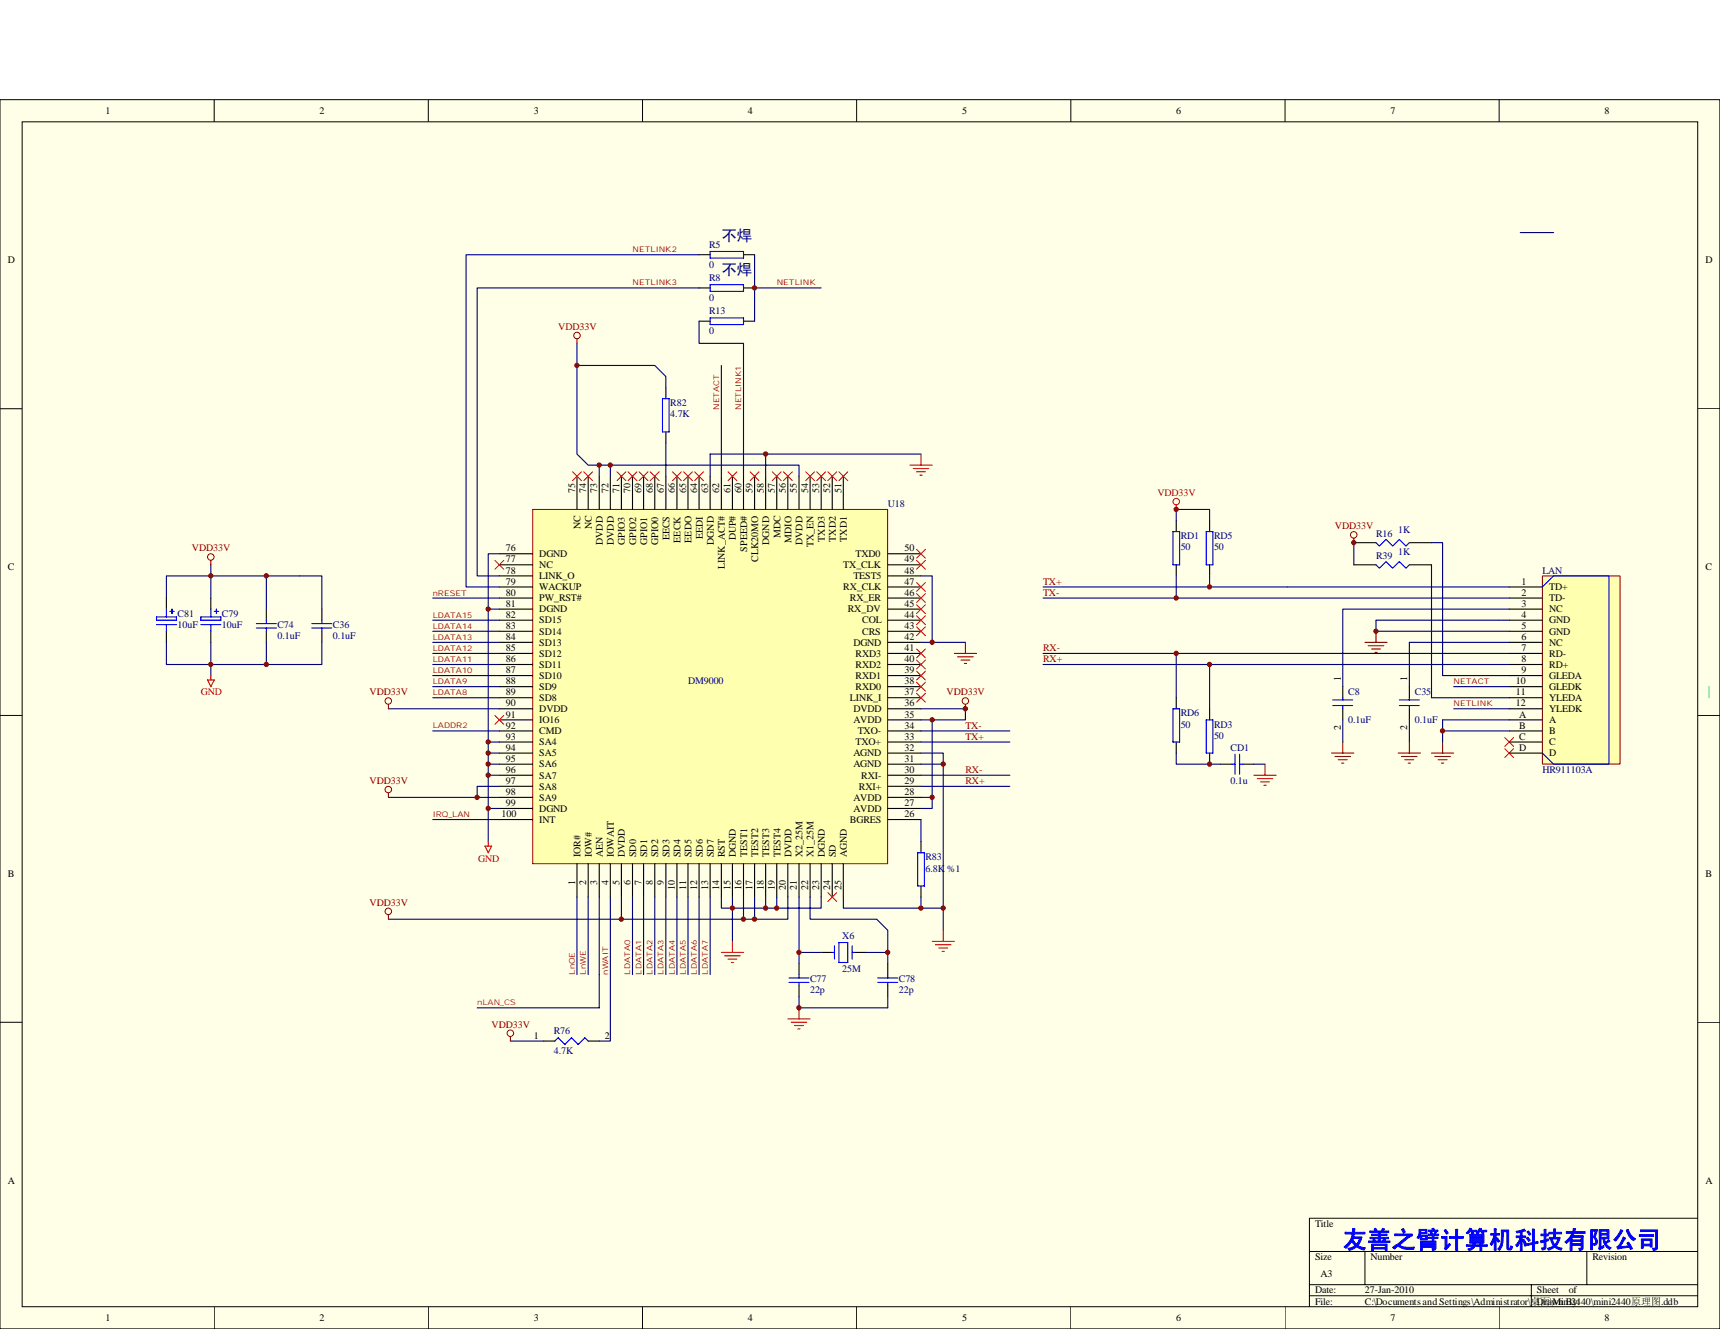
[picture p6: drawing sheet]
<svg xmlns="http://www.w3.org/2000/svg" width="279mm" height="216mm" viewBox="0 0 279 216" stroke-linecap="round" stroke-linejoin="round" font-family="sans-serif">
<path d="M0 16.2h279.4v199.7h-279.4z" fill="#ffffe8"/>
<g fill="none" stroke="#000" stroke-width=".16">
<path d="M0 16.2h279.4v199.7h-279.4zM3.6 19.8h272.2v192.5h-272.2zM34.8 16.2v3.6M69.6 16.2v3.6M104.4 16.2v3.6M139.1 16.2v3.6M173.9 16.2v3.6M208.7 16.2v3.6M243.5 16.2v3.6M0 66.4h3.6M275.8 66.4h3.6M0 116.2h3.6"/>
<path d="M275.8 116.2h3.6M0 166.1h3.6M275.8 166.1h3.6M275.8 197.9h-63.1v14.4M34.8 212.3v3.6M69.6 212.3v3.6M104.4 212.3v3.6M139.1 212.3v3.6M173.9 212.3v3.6M208.7 212.3v3.6M212.7 203.3h63.1M212.7 208.7h63.1"/>
<path d="M212.7 210.5h63.1M221.7 203.3v5.4M243.5 212.3v3.6M248.8 208.7v3.6M257.8 203.3v5.4"/>
</g>
<path d="M86.6 82.8h57.6v57.5h-57.6z" fill="#ffffb0"/>
<g fill="none" stroke="#800000" stroke-width=".16">
<path d="M86.5 82.8h57.7v57.5h-57.7z"/>
<circle cx="93.7" cy="54.5" r=".53"/>
<circle cx="34.2" cy="90.5" r=".53"/>
<circle cx="219.9" cy="86.9" r=".53"/>
<circle cx="63.1" cy="113.9" r=".53"/>
<circle cx="156.8" cy="113.9" r=".53"/>
<circle cx="63.1" cy="128.3" r=".53"/>
<circle cx="63.1" cy="148.1" r=".53"/>
<circle cx="82.9" cy="167.8" r=".53"/>
</g>
<g fill="none" stroke="#000" stroke-width=".18">
<path d="M113.6 41.4h1.8M113.6 46.8h1.8M113.6 52.2h1.8M120.8 41.4h1.8M120.8 46.8h1.8M120.8 52.2h1.8M93.7 77.4v5.4M95.5 77.4v5.4M97.3 77.4v5.4M99.1 77.4v5.4M100.9 77.4v5.4M102.7 77.4v5.4"/>
<path d="M104.5 77.4v5.4M106.4 77.4v5.4M108.2 63v1.8M108.2 70.2v1.8M108.2 77.4v5.4M110 77.4v5.4M111.8 77.4v5.4M113.6 77.4v5.4M115.4 77.4v5.4M117.2 77.4v5.4M119 77.4v5.4M120.8 77.4v5.4"/>
<path d="M122.6 77.4v5.4M124.4 77.4v5.4M126.2 77.4v5.4M128 77.4v5.4M129.8 77.4v5.4M131.6 77.4v5.4M133.4 77.4v5.4M135.2 77.4v5.4M137 77.4v5.4M27 97.2v1.8M34.2 97.2v1.8M43.3 99v1.8"/>
<path d="M52.3 99v1.8M81.1 90h5.4M81.1 91.8h5.4M81.1 93.6h5.4M81.1 95.4h5.4M81.1 97.2h5.4M81.1 99h5.4M144.2 90h5.4M144.2 91.8h5.4M144.2 93.6h5.4M144.2 95.4h5.4M144.2 97.2h5.4"/>
<path d="M144.2 99h5.4M191.1 84.6v1.8M191.1 91.8v1.8M196.5 84.6v1.8M196.5 91.8v1.8M219.9 91.8h3.6M219.9 88.2h3.6M228.9 91.8h3.6M228.9 88.2h3.6M27 102.6v1.8M34.2 102.6v1.8M43.3 102.6v1.8"/>
<path d="M52.3 102.6v1.8M81.1 100.8h5.4M81.1 102.6h5.4M81.1 104.4h5.4M81.1 106.2h5.4M81.1 107.9h5.4M81.1 109.7h5.4M81.1 111.5h5.4M81.1 113.3h5.4M81.1 115.1h5.4M81.1 116.9h5.4M81.1 118.7h5.4"/>
<path d="M144.2 100.8h5.4M144.2 102.6h5.4M144.2 104.4h5.4M144.2 106.2h5.4M144.2 107.9h5.4M144.2 109.7h5.4M144.2 111.5h5.4M144.2 113.3h5.4M144.2 115.1h5.4M144.2 116.9h5.4M144.2 118.7h5.4M191.1 113.3v1.8"/>
<path d="M196.5 115.1v1.8M218.1 111.5v1.8M218.1 115.1v1.8M228.9 111.5v1.8M228.9 115.1v1.8M81.1 120.5h5.4M81.1 122.3h5.4M81.1 124.1h5.4M81.1 125.9h5.4M81.1 127.7h5.4M81.1 129.5h5.4M81.1 131.3h5.4"/>
<path d="M81.1 133.1h5.4M144.2 120.5h5.4M144.2 122.3h5.4M144.2 124.1h5.4M144.2 125.9h5.4M144.2 127.7h5.4M144.2 129.5h5.4M144.2 131.3h5.4M144.2 133.1h5.4M149.6 136.7v1.8M191.1 120.5v1.8M196.5 122.3v1.8"/>
<path d="M198.3 124.1h1.8M201.9 124.1h1.8M93.7 140.3v5.4M95.5 140.3v5.4M97.3 140.3v5.4M99.1 140.3v5.4M100.9 140.3v5.4M102.7 140.3v5.4M104.5 140.3v5.4M106.4 140.3v5.4M108.2 140.3v5.4M110 140.3v5.4"/>
<path d="M111.8 140.3v5.4M113.6 140.3v5.4M115.4 140.3v5.4M117.2 140.3v5.4M119 140.3v5.4M120.8 140.3v5.4M122.6 140.3v5.4M124.4 140.3v5.4M126.2 140.3v5.4M128 140.3v5.4M129.8 140.3v5.4M129.8 156.5v1.8"/>
<path d="M131.6 140.3v5.4M133.4 140.3v5.4M133.4 154.7h1.8M135.2 140.3v5.4M137 140.3v5.4M138.8 154.7h1.8M144.2 156.5v1.8M149.6 143.9v1.8M88.3 169.1h1.8M95.5 169.1h1.8M129.8 160.1v1.8M144.2 160.1v1.8"/>
</g>
<g fill="none" stroke="#f00" stroke-width=".16">
<path d="M93 76.6l1.4 1.5M94.4 76.6l-1.4 1.5M94.8 76.6l1.5 1.5M96.3 76.6l-1.5 1.5M100.2 76.6l1.5 1.5M101.7 76.6l-1.5 1.5M102 76.6l1.5 1.5M103.5 76.6l-1.5 1.5M103.8 76.6l1.5 1.5M105.3 76.6l-1.5 1.5M105.6 76.6l1.5 1.5M107.1 76.6l-1.5 1.5"/>
<path d="M109.2 76.6l1.5 1.5M110.7 76.6l-1.5 1.5M111 76.6l1.5 1.5M112.5 76.6l-1.5 1.5M112.8 76.6l1.5 1.5M114.3 76.6l-1.5 1.5M118.3 76.6l1.4 1.5M119.7 76.6l-1.4 1.5M121.9 76.6l1.4 1.5M123.3 76.6l-1.4 1.5M125.5 76.6l1.4 1.5M126.9 76.6l-1.4 1.5"/>
<path d="M127.3 76.6l1.4 1.5M128.7 76.6l-1.4 1.5M130.9 76.6l1.4 1.5M132.3 76.6l-1.4 1.5M132.7 76.6l1.4 1.5M134.1 76.6l-1.4 1.5M134.5 76.6l1.4 1.5M135.9 76.6l-1.4 1.5M136.3 76.6l1.4 1.5M137.7 76.6l-1.4 1.5M80.4 91l1.4 1.5M81.8 91l-1.4 1.5"/>
<path d="M148.9 94.6l1.4 1.5M148.9 89.2l1.4 1.5M148.9 91l1.4 1.5M148.9 96.4l1.4 1.5M148.9 98.2l1.4 1.5M150.3 89.2l-1.4 1.5M150.3 91l-1.4 1.5M150.3 94.6l-1.4 1.5M150.3 96.4l-1.4 1.5M150.3 98.2l-1.4 1.5M80.4 116.2l1.4 1.5M81.8 116.2l-1.4 1.5"/>
<path d="M148.9 100l1.4 1.5M148.9 101.8l1.4 1.5M148.9 105.4l1.4 1.5M148.9 107.2l1.4 1.5M148.9 109l1.4 1.5M148.9 110.8l1.4 1.5M148.9 112.6l1.4 1.5M150.3 100l-1.4 1.5M150.3 101.8l-1.4 1.5M150.3 105.4l-1.4 1.5M150.3 107.2l-1.4 1.5M150.3 109l-1.4 1.5"/>
<path d="M150.3 110.8l-1.4 1.5M150.3 112.6l-1.4 1.5M244.4 119.8l1.5 1.5M245.9 119.8l-1.5 1.5M244.4 121.6l1.5 1.5M245.9 121.6l-1.5 1.5M134.5 145l1.4 1.5M135.9 145l-1.4 1.5"/>
<circle cx="191.1" cy="81.5" r=".53"/>
</g>
<g fill="none" stroke="#f00" stroke-width=".18">
<path d="M147.8 75.6h3.6M148.4 76.1h2.5M148.9 76.6h1.4M149.4 77.2h.4M149.6 73.8v1.8M191.1 82v.8M33.7 110.5h1.1l-.6 1zM34.2 109.7v.8M78.8 137.5h1.1l-.6 1zM79.3 136.7v.8M203.7 125.9h3.6M204.2 126.5h2.6"/>
<path d="M204.8 127h1.4M205.3 127.6h.4M205.5 124.1v1.8M117.2 154.7h3.6M117.7 155.3h2.5M118.3 155.8h1.4M118.8 156.4h.3M119 152.9v1.8M151.4 152.9h3.6M152 153.5h2.5M152.5 154h1.4M153 154.6h.4"/>
<path d="M153.2 151.1v1.8M128 165.5h3.6M128.5 166.1h2.5M129.1 166.6h1.4M129.6 167.2h.4M129.8 163.7v1.8"/>
</g>
<g fill="none" stroke="#000080" stroke-width=".18">
<path d="M247 37.8h5.4M93.7 55.8v18l1.8 1.8h34.3v1.8M93.7 59.4h12.7l1.8 1.8v1.8M113.6 46.8h-36.1v46.8h3.6M113.6 41.4h-37.9v54h5.4M113.6 52.2v3.6h7.2v21.6M117.2 59.4v18M122.6 41.4v10.8M122.6 46.8h10.8M97.3 75.6v1.8M99.1 75.6v1.8M108.2 72v5.4"/>
<path d="M124.4 73.8v3.6M149.6 73.8h-34.2v3.6M27 97.2v-3.6h25.3v5.4M34.2 91.8v5.4M43.3 93.6v5.4M70.3 97.2h10.8M79.3 99v32.3h1.8M81.1 90h-1.8v9h1.8M149.6 93.6h1.8v10.8h-1.8M169.4 97.2h75.8M169.4 95.4h75.8M191.1 84.6v-1.8h5.4v1.8"/>
<path d="M191.1 93.6v3.6M196.5 93.6v1.8M219.9 88.2v3.6M232.5 88.2h1.8v21.5h10.9M232.5 91.8v21.5h12.7M245.2 99h-27.1v12.5M27 104.4v3.5h25.3v-3.5M34.2 104.4v5.3M43.3 104.4v3.5M63.1 115.1h18M70.3 118.7h10.8M70.3 113.3h10.8"/>
<path d="M70.3 111.5h10.8M70.3 109.7h10.8M70.3 107.9h10.8M70.3 106.2h10.8M70.3 104.4h10.8M70.3 102.6h10.8M70.3 100.8h10.8M149.6 116.9h1.8v14.4h-1.8M149.6 115.1h7.2v1.8h-5.4M149.6 118.7h14.4M151.4 104.4h5.4M169.4 107.9h75.8"/>
<path d="M169.4 106.2h75.8M191.1 106.2v7.1M196.5 107.9v7.2M218.1 116.9v3.6M228.9 116.9v3.6M234.3 118.7h10.9M236.1 111.5h9.1M236.1 115.1h9.1M245.2 104.4h-16.3v7.1M245.2 100.8h-21.7v1.8h21.7M245.2 116.9h-10.9v3.6M63.1 129.5h14.4"/>
<path d="M70.3 133.1h10.8M79.3 124.1h1.8M79.3 131.3v5.4M79.3 120.5h1.8M79.3 122.3h1.8M79.3 125.9h1.8M81.1 127.7h-3.6v1.8h3.6M149.6 122.3h3.6v25.2h-3.6M149.6 129.5h1.8M149.6 133.1v3.6M149.6 124.1h3.6M149.6 120.5h14.4"/>
<path d="M149.6 125.9h14.4M149.6 127.7h14.4M191.1 122.3v1.8h7.2M203.7 124.1h1.8M63.1 149.3h37.8M93.7 145.7v12.6M95.5 145.7v12.6M97.3 145.7v18h-19.8M99.1 145.7v23.4h-1.8M100.9 145.7v3.6h27.1v-3.6M102.7 145.7v12.6M104.5 145.7v12.6"/>
<path d="M106.4 145.7v12.6M108.2 145.7v12.6M110 145.7v12.6M111.8 145.7v12.6M113.6 145.7v12.6M115.4 145.7v12.6M117.2 145.7v1.8h16.2v-1.8M119 145.7v7.2M120.8 145.7v3.6M122.6 145.7v3.6M124.4 145.7v1.8M126.2 145.7v1.8"/>
<path d="M129.8 145.7v10.8M129.8 154.7h3.6M131.6 145.7v3.6h10.8l1.8 1.8v5.4M137 145.7v1.8h12.6v-1.8M140.6 154.7h3.6M153.2 147.5v3.6M82.9 169.1h5.4M129.8 161.9v1.8h14.4v-1.8"/>
</g>
<g fill="none" stroke="#00f" stroke-width=".18">
<path d="M115.4 40.9h5.4v1h-5.4zM115.4 46.2h5.4v1.1h-5.4zM115.4 51.6h5.4v1.1h-5.4zM107.6 64.8h1.1v5.4h-1.1zM27 99v1.2M27.6 99.3h.7M27.9 99v.7M34.2 99v1.2M34.8 99.3h.7M35.2 99v.7M190.5 86.4h1.1v5.4h-1.1zM195.9 86.4h1.1v5.4h-1.1z"/>
<path d="M223.5 88.2l.6 .5 1-1.1 1.1 1.1 1.1-1.1 1.1 1.1 .5-.5M223.5 91.8l.6 .5 1-1.1 1.1 1.1 1.1-1.1 1.1 1.1 .5-.5M25.4 100.2h3.3v.6h-3.3zM25.4 101.5h3.3M27 101.5v1.1M32.6 101.5h3.3M32.6 100.2h3.3v.6h-3.3zM34.2 101.5v1.1M41.6 102h3.3M41.6 101.3h3.3M43.3 100.8v.5M43.3 102v.6"/>
<path d="M50.7 102h3.2M50.7 101.3h3.2M52.3 100.8v.5M52.3 102v.6M190.5 115.1h1.1v5.4h-1.1zM195.9 116.9h1.1v5.4h-1.1zM216.5 114.6h3.2M216.5 113.7h3.2M218.1 113.3v.4M218.1 114.6v.5M227.3 114.6h3.2M227.3 113.7h3.2"/>
<path d="M228.9 113.3v.4M228.9 114.6v.5M149.1 138.5h1.1v5.4h-1.1zM200.1 124.1h.5M200.6 122.5v3.3M201.4 124.1h.5M201.4 122.5v3.3M128.2 159.6h3.2M128.2 158.9h3.2M129.8 158.3v.6M129.8 159.6v.5M135.2 154.7h.4"/>
<path d="M135.6 153.6v2.2M136.3 153.1h1.4v3.3h-1.4zM138.4 153.6v2.2M138.4 154.7h.4M142.6 159.6h3.2M142.6 158.9h3.2M144.2 158.3v.6M144.2 159.6v.5M90.1 169.1l.6-.5 1.1 1.1 1-1.1 1.1 1.1 1.1-1.1 .5 .5"/>
</g>
<path d="M277.6 111.5v1.8" fill="none" stroke="#5cd482" stroke-width=".18"/>
<g fill="none" stroke="#800000" stroke-width=".18">
<path d="M93.7 55.1v.7M34.2 91v.8M219.9 87.4v.8M63.1 114.4v.7M155 106.2h3.6M155.6 106.7h2.5M156.1 107.2h1.4M156.7 107.8h.3M156.8 104.4v1.8M156.8 114.4v.7M221.7 104.4h3.6M222.2 104.9h2.6"/>
<path d="M222.8 105.4h1.4M223.4 106h.3M223.5 102.6v1.8M63.1 128.8v.7M216.3 122.3h3.6M216.9 122.9h2.5M217.4 123.4h1.4M217.9 124h.4M218.1 120.5v1.8M227.1 122.3h3.6M227.7 122.9h2.5M228.2 123.4h1.5"/>
<path d="M228.7 124h.4M228.9 120.5v1.8M232.5 122.3h3.6M233.1 122.9h2.5M233.6 123.4h1.5M234.1 124h.4M234.3 120.5v1.8M63.1 148.6v.7M82.9 168.4v.7"/>
</g>
<g fill="#800000" stroke="#800000" stroke-width=".16">
<circle cx="151.4" cy="104.3" r=".35"/>
<circle cx="151.4" cy="116.9" r=".35"/>
<circle cx="151.4" cy="129.5" r=".35"/>
<circle cx="149.6" cy="147.5" r=".35"/>
<circle cx="153.2" cy="147.5" r=".35"/>
<circle cx="153.2" cy="124.1" r=".35"/>
<circle cx="79.3" cy="98.9" r=".35"/>
<circle cx="79.3" cy="131.3" r=".35"/>
<circle cx="79.3" cy="124.1" r=".35"/>
<circle cx="79.3" cy="120.5" r=".35"/>
<circle cx="79.3" cy="122.3" r=".35"/>
<circle cx="79.3" cy="125.9" r=".35"/>
<circle cx="77.5" cy="129.5" r=".35"/>
<circle cx="124.4" cy="73.8" r=".35"/>
<circle cx="99.1" cy="75.6" r=".35"/>
<circle cx="97.3" cy="75.6" r=".35"/>
<circle cx="119" cy="147.5" r=".35"/>
<circle cx="100.9" cy="149.3" r=".35"/>
<circle cx="129.8" cy="154.7" r=".35"/>
<circle cx="144.2" cy="154.7" r=".35"/>
<circle cx="129.8" cy="163.7" r=".35"/>
<circle cx="93.7" cy="59.4" r=".35"/>
<circle cx="120.8" cy="149.3" r=".35"/>
<circle cx="122.6" cy="149.3" r=".35"/>
<circle cx="124.4" cy="147.5" r=".35"/>
<circle cx="126.2" cy="147.5" r=".35"/>
<circle cx="156.8" cy="115.1" r=".35"/>
<circle cx="34.2" cy="93.5" r=".35"/>
<circle cx="34.2" cy="107.9" r=".35"/>
<circle cx="43.3" cy="93.5" r=".35"/>
<circle cx="43.3" cy="107.9" r=".35"/>
<circle cx="196.5" cy="124.1" r=".35"/>
<circle cx="223.5" cy="102.5" r=".35"/>
<circle cx="219.9" cy="88.1" r=".35"/>
<circle cx="234.3" cy="118.7" r=".35"/>
<circle cx="122.6" cy="46.8" r=".35"/>
<circle cx="196.5" cy="107.9" r=".35"/>
<circle cx="191.1" cy="106.1" r=".35"/>
<circle cx="191.1" cy="82.7" r=".35"/>
<circle cx="196.5" cy="95.3" r=".35"/>
<circle cx="191.1" cy="97.1" r=".35"/>
</g>
<path d="M250.6 93.6h12.6v30.5h-12.6z" fill="#ffffb0"/>
<path d="M250.5 93.6h12.7v30.5h-12.7z" fill="none" stroke="#800000" stroke-width=".16"/>
<path d="M250.5 95.4l1.9-1.8h9v30.5h-9l-1.9-1.8" fill="none" stroke="#00f" stroke-width=".18"/>
<g fill="none" stroke="#000" stroke-width=".18">
<path d="M245.2 95.4h5.3M245.2 97.2h5.3M245.2 99h5.3M245.2 100.8h5.3M245.2 102.6h5.3M245.2 104.4h5.3M245.2 106.2h5.3M245.2 107.9h5.3M245.2 109.7h5.3M245.2 111.5h5.3M245.2 113.3h5.3M245.2 115.1h5.3"/>
<path d="M245.2 116.9h5.3M245.2 118.7h5.3M245.2 120.5h5.3M245.2 122.3h5.3"/>
</g>
<text font-size="4" fill="#00f" x="218.1" y="202.8">友善之臂计算机科技有限公司</text>
<g font-size="2.5" fill="#000080">
<text x="117.2" y="39.2">不焊</text>
<text x="117.2" y="44.6">不焊</text>
</g>
<g font-size="1.6">
<text x="17.1" y="18.5">1</text>
<text x="51.9" y="18.5">2</text>
<text x="86.7" y="18.5">3</text>
<text x="121.5" y="18.5">4</text>
<text x="156.3" y="18.5">5</text>
<text x="191.1" y="18.5">6</text>
<text x="225.9" y="18.5">7</text>
<text x="260.6" y="18.5">8</text>
<text x="1.3" y="42.8">D</text>
<text x="277.1" y="42.8">D</text>
<text x="93.4" y="80.1" transform="rotate(-90 93.4 80.1)">75</text>
<text x="95.2" y="80.1" transform="rotate(-90 95.2 80.1)">74</text>
<text x="97" y="80.1" transform="rotate(-90 97 80.1)">73</text>
<text x="98.8" y="80.1" transform="rotate(-90 98.8 80.1)">72</text>
<text x="100.6" y="80.1" transform="rotate(-90 100.6 80.1)">71</text>
<text x="102.4" y="80.1" transform="rotate(-90 102.4 80.1)">70</text>
<text x="104.2" y="80.1" transform="rotate(-90 104.2 80.1)">69</text>
<text x="106" y="80.1" transform="rotate(-90 106 80.1)">68</text>
<text x="107.8" y="80.1" transform="rotate(-90 107.8 80.1)">67</text>
<text x="109.6" y="80.1" transform="rotate(-90 109.6 80.1)">66</text>
<text x="111.4" y="80.1" transform="rotate(-90 111.4 80.1)">65</text>
<text x="113.2" y="80.1" transform="rotate(-90 113.2 80.1)">64</text>
<text x="115" y="80.1" transform="rotate(-90 115 80.1)">63</text>
<text x="116.8" y="80.1" transform="rotate(-90 116.8 80.1)">62</text>
<text x="118.7" y="80.1" transform="rotate(-90 118.7 80.1)">61</text>
<text x="120.5" y="80.1" transform="rotate(-90 120.5 80.1)">60</text>
<text x="122.3" y="80.1" transform="rotate(-90 122.3 80.1)">59</text>
<text x="124.1" y="80.1" transform="rotate(-90 124.1 80.1)">58</text>
<text x="125.9" y="80.1" transform="rotate(-90 125.9 80.1)">57</text>
<text x="127.7" y="80.1" transform="rotate(-90 127.7 80.1)">56</text>
<text x="129.5" y="80.1" transform="rotate(-90 129.5 80.1)">55</text>
<text x="131.3" y="80.1" transform="rotate(-90 131.3 80.1)">54</text>
<text x="133.1" y="80.1" transform="rotate(-90 133.1 80.1)">53</text>
<text x="134.9" y="80.1" transform="rotate(-90 134.9 80.1)">52</text>
<text x="136.7" y="80.1" transform="rotate(-90 136.7 80.1)">51</text>
<text x="82.2" y="89.6">76</text>
<text x="94.3" y="86" transform="rotate(-90 94.3 86)">NC</text>
<text x="96.1" y="86" transform="rotate(-90 96.1 86)">NC</text>
<text x="97.9" y="88.5" transform="rotate(-90 97.9 88.5)">DVDD</text>
<text x="99.7" y="88.5" transform="rotate(-90 99.7 88.5)">DVDD</text>
<text x="101.5" y="88.5" transform="rotate(-90 101.5 88.5)">GPIO3</text>
<text x="103.3" y="88.5" transform="rotate(-90 103.3 88.5)">GPIO2</text>
<text x="105.1" y="88.5" transform="rotate(-90 105.1 88.5)">GPIO1</text>
<text x="106.9" y="88.5" transform="rotate(-90 106.9 88.5)">GPIO0</text>
<text x="108.7" y="87.8" transform="rotate(-90 108.7 87.8)">EECS</text>
<text x="110.5" y="88.2" transform="rotate(-90 110.5 88.2)">EECK</text>
<text x="112.3" y="88.2" transform="rotate(-90 112.3 88.2)">EEDO</text>
<text x="114.2" y="87.6" transform="rotate(-90 114.2 87.6)">EEDI</text>
<text x="116" y="88.5" transform="rotate(-90 116 88.5)">DGND</text>
<text x="119.5" y="87.8" transform="rotate(-90 119.5 87.8)">DUP#</text>
<text x="121.3" y="89.6" transform="rotate(-90 121.3 89.6)">SPEED#</text>
<text x="125" y="88.5" transform="rotate(-90 125 88.5)">DGND</text>
<text x="126.8" y="87.4" transform="rotate(-90 126.8 87.4)">MDC</text>
<text x="128.6" y="88.2" transform="rotate(-90 128.6 88.2)">MDIO</text>
<text x="130.4" y="88.5" transform="rotate(-90 130.4 88.5)">DVDD</text>
<text x="132.2" y="88.9" transform="rotate(-90 132.2 88.9)">TX_EN</text>
<text x="134" y="88" transform="rotate(-90 134 88)">TXD3</text>
<text x="135.8" y="88" transform="rotate(-90 135.8 88)">TXD2</text>
<text x="137.6" y="88" transform="rotate(-90 137.6 88)">TXD1</text>
<text x="146.9" y="89.6">50</text>
<text x="1.3" y="92.6">C</text>
<text x="82.2" y="91.4">77</text>
<text x="82.2" y="93.2">78</text>
<text x="82.2" y="95">79</text>
<text x="87.6" y="90.5">DGND</text>
<text x="87.6" y="92.3">NC</text>
<text x="87.6" y="94.1">LINK_O</text>
<text x="87.6" y="95.9">WACKUP</text>
<text x="117.8" y="92.5" transform="rotate(-90 117.8 92.5)">LINK_ACT#</text>
<text x="123.1" y="91.2" transform="rotate(-90 123.1 91.2)">CLK20MO</text>
<text x="137" y="92.3">TX_CLK</text>
<text x="137" y="95.9">RX_CLK</text>
<text x="138.6" y="94.1">TEST5</text>
<text x="139" y="90.5">TXD0</text>
<text x="146.9" y="91.4">49</text>
<text x="146.9" y="95">47</text>
<text x="146.9" y="93.2">48</text>
<text x="247.1" y="95">1</text>
<text x="251.7" y="95.9">TD+</text>
<text x="277.1" y="92.6">C</text>
<text x="82.2" y="96.8">80</text>
<text x="82.2" y="98.6">81</text>
<text x="82.2" y="100.4">82</text>
<text x="87.6" y="97.7">PW_RST#</text>
<text x="87.6" y="99.5">DGND</text>
<text x="87.6" y="101.3">SD15</text>
<text x="137.7" y="99.5">RX_DV</text>
<text x="138.1" y="97.7">RX_ER</text>
<text x="140.1" y="101.3">COL</text>
<text x="146.9" y="96.8">46</text>
<text x="146.9" y="100.4">44</text>
<text x="146.9" y="98.6">45</text>
<text x="247.1" y="96.8">2</text>
<text x="247.1" y="98.6">3</text>
<text x="247.1" y="100.4">4</text>
<text x="251.7" y="97.7">TD-</text>
<text x="251.7" y="99.5">NC</text>
<text x="251.7" y="101.3">GND</text>
<text x="82.2" y="102.2">83</text>
<text x="82.2" y="104">84</text>
<text x="82.2" y="105.8">85</text>
<text x="82.2" y="107.6">86</text>
<text x="87.6" y="103.1">SD14</text>
<text x="87.6" y="104.9">SD13</text>
<text x="87.6" y="106.7">SD12</text>
<text x="138.6" y="104.9">DGND</text>
<text x="139" y="106.7">RXD3</text>
<text x="140.1" y="103.1">CRS</text>
<text x="146.9" y="105.8">41</text>
<text x="146.9" y="107.6">40</text>
<text x="146.9" y="104">42</text>
<text x="146.9" y="102.2">43</text>
<text x="247.1" y="102.2">5</text>
<text x="247.1" y="104">6</text>
<text x="247.1" y="105.8">7</text>
<text x="247.1" y="107.6">8</text>
<text x="251.7" y="103.1">GND</text>
<text x="251.7" y="104.9">NC</text>
<text x="251.7" y="106.7">RD-</text>
<text x="82.2" y="109.4">87</text>
<text x="82.2" y="111.2">88</text>
<text x="82.2" y="113">89</text>
<text x="87.6" y="108.5">SD11</text>
<text x="87.6" y="110.3">SD10</text>
<text x="87.6" y="112.1">SD9</text>
<text x="87.6" y="113.9">SD8</text>
<text x="138.1" y="113.9">LINK_I</text>
<text x="139" y="108.5">RXD2</text>
<text x="139" y="110.3">RXD1</text>
<text x="139" y="112.1">RXD0</text>
<text x="146.9" y="109.4">39</text>
<text x="146.9" y="111.2">38</text>
<text x="146.9" y="113">37</text>
<text x="217.8" y="110.7" transform="rotate(-90 217.8 110.7)">1</text>
<text x="228.6" y="110.7" transform="rotate(-90 228.6 110.7)">1</text>
<text x="246.2" y="111.2">10</text>
<text x="246.2" y="113">11</text>
<text x="247.1" y="109.4">9</text>
<text x="251.7" y="108.5">RD+</text>
<text x="251.7" y="110.3">GLEDA</text>
<text x="251.7" y="112.1">GLEDK</text>
<text x="251.7" y="113.9">YLEDA</text>
<text x="82.2" y="114.8">90</text>
<text x="82.2" y="116.6">91</text>
<text x="82.2" y="118.4">92</text>
<text x="87.6" y="115.7">DVDD</text>
<text x="87.6" y="117.5">IO16</text>
<text x="87.6" y="119.3">CMD</text>
<text x="138.6" y="115.7">DVDD</text>
<text x="138.6" y="117.5">AVDD</text>
<text x="139.3" y="119.3">TXO-</text>
<text x="146.9" y="118.4">34</text>
<text x="146.9" y="114.8">36</text>
<text x="146.9" y="116.6">35</text>
<text x="217.8" y="118.6" transform="rotate(-90 217.8 118.6)">2</text>
<text x="228.6" y="118.6" transform="rotate(-90 228.6 118.6)">2</text>
<text x="246.2" y="114.8">12</text>
<text x="246.8" y="116.6">A</text>
<text x="246.8" y="118.4">B</text>
<text x="251.7" y="115.7">YLEDK</text>
<text x="251.7" y="117.5">A</text>
<text x="251.7" y="119.3">B</text>
<text x="82.2" y="120.2">93</text>
<text x="82.2" y="122">94</text>
<text x="82.2" y="123.8">95</text>
<text x="82.2" y="125.6">96</text>
<text x="87.6" y="121.1">SA4</text>
<text x="87.6" y="122.9">SA5</text>
<text x="87.6" y="124.7">SA6</text>
<text x="138.6" y="122.9">AGND</text>
<text x="138.6" y="124.7">AGND</text>
<text x="139" y="121.1">TXO+</text>
<text x="146.9" y="120.2">33</text>
<text x="146.9" y="122">32</text>
<text x="146.9" y="123.8">31</text>
<text x="146.9" y="125.6">30</text>
<text x="246.8" y="120.2">C</text>
<text x="246.8" y="122">D</text>
<text x="251.7" y="121.1">C</text>
<text x="251.7" y="122.9">D</text>
<text x="82.2" y="127.4">97</text>
<text x="82.2" y="129.2">98</text>
<text x="82.2" y="131">99</text>
<text x="87.6" y="126.5">SA7</text>
<text x="87.6" y="128.3">SA8</text>
<text x="87.6" y="130.1">SA9</text>
<text x="87.6" y="131.9">DGND</text>
<text x="138.6" y="130.1">AVDD</text>
<text x="138.6" y="131.9">AVDD</text>
<text x="139.5" y="128.3">RXI+</text>
<text x="139.9" y="126.5">RXI-</text>
<text x="146.9" y="129.2">28</text>
<text x="146.9" y="131">27</text>
<text x="146.9" y="127.4">29</text>
<text x="81.5" y="132.8">100</text>
<text x="87.6" y="133.7">INT</text>
<text x="138.1" y="133.7">BGRES</text>
<text x="146.9" y="132.8">26</text>
<text x="1.3" y="142.5">B</text>
<text x="93.4" y="143.8" transform="rotate(-90 93.4 143.8)">1</text>
<text x="94.3" y="139.3" transform="rotate(-90 94.3 139.3)">IOR#</text>
<text x="95.2" y="143.8" transform="rotate(-90 95.2 143.8)">2</text>
<text x="96.1" y="139.3" transform="rotate(-90 96.1 139.3)">IOW#</text>
<text x="97" y="143.8" transform="rotate(-90 97 143.8)">3</text>
<text x="97.9" y="139.3" transform="rotate(-90 97.9 139.3)">AEN</text>
<text x="98.8" y="143.8" transform="rotate(-90 98.8 143.8)">4</text>
<text x="99.7" y="139.3" transform="rotate(-90 99.7 139.3)">IOWAIT</text>
<text x="100.6" y="143.8" transform="rotate(-90 100.6 143.8)">5</text>
<text x="101.5" y="139.3" transform="rotate(-90 101.5 139.3)">DVDD</text>
<text x="102.4" y="143.8" transform="rotate(-90 102.4 143.8)">6</text>
<text x="103.3" y="139.3" transform="rotate(-90 103.3 139.3)">SD0</text>
<text x="104.2" y="143.8" transform="rotate(-90 104.2 143.8)">7</text>
<text x="105.1" y="139.3" transform="rotate(-90 105.1 139.3)">SD1</text>
<text x="106" y="143.8" transform="rotate(-90 106 143.8)">8</text>
<text x="106.9" y="139.3" transform="rotate(-90 106.9 139.3)">SD2</text>
<text x="107.8" y="143.8" transform="rotate(-90 107.8 143.8)">9</text>
<text x="108.7" y="139.3" transform="rotate(-90 108.7 139.3)">SD3</text>
<text x="110.5" y="139.3" transform="rotate(-90 110.5 139.3)">SD4</text>
<text x="112.3" y="139.3" transform="rotate(-90 112.3 139.3)">SD5</text>
<text x="114.2" y="139.3" transform="rotate(-90 114.2 139.3)">SD6</text>
<text x="116" y="139.3" transform="rotate(-90 116 139.3)">SD7</text>
<text x="117.8" y="139.3" transform="rotate(-90 117.8 139.3)">RST</text>
<text x="119.5" y="139.3" transform="rotate(-90 119.5 139.3)">DGND</text>
<text x="121.3" y="139.3" transform="rotate(-90 121.3 139.3)">TEST1</text>
<text x="123.1" y="139.3" transform="rotate(-90 123.1 139.3)">TEST2</text>
<text x="125" y="139.3" transform="rotate(-90 125 139.3)">TEST3</text>
<text x="126.8" y="139.3" transform="rotate(-90 126.8 139.3)">TEST4</text>
<text x="128.6" y="139.3" transform="rotate(-90 128.6 139.3)">DVDD</text>
<text x="130.4" y="139.3" transform="rotate(-90 130.4 139.3)">X2_25M</text>
<text x="132.2" y="139.3" transform="rotate(-90 132.2 139.3)">X1_25M</text>
<text x="134" y="139.3" transform="rotate(-90 134 139.3)">DGND</text>
<text x="135.8" y="139.3" transform="rotate(-90 135.8 139.3)">SD</text>
<text x="137.6" y="139.3" transform="rotate(-90 137.6 139.3)">AGND</text>
<text x="277.1" y="142.5">B</text>
<text x="109.6" y="144.7" transform="rotate(-90 109.6 144.7)">10</text>
<text x="111.4" y="144.7" transform="rotate(-90 111.4 144.7)">11</text>
<text x="113.2" y="144.7" transform="rotate(-90 113.2 144.7)">12</text>
<text x="115" y="144.7" transform="rotate(-90 115 144.7)">13</text>
<text x="116.8" y="144.7" transform="rotate(-90 116.8 144.7)">14</text>
<text x="118.7" y="144.7" transform="rotate(-90 118.7 144.7)">15</text>
<text x="120.5" y="144.7" transform="rotate(-90 120.5 144.7)">16</text>
<text x="122.3" y="144.7" transform="rotate(-90 122.3 144.7)">17</text>
<text x="124.1" y="144.7" transform="rotate(-90 124.1 144.7)">18</text>
<text x="125.9" y="144.7" transform="rotate(-90 125.9 144.7)">19</text>
<text x="127.7" y="144.7" transform="rotate(-90 127.7 144.7)">20</text>
<text x="129.5" y="144.7" transform="rotate(-90 129.5 144.7)">21</text>
<text x="131.3" y="144.7" transform="rotate(-90 131.3 144.7)">22</text>
<text x="133.1" y="144.7" transform="rotate(-90 133.1 144.7)">23</text>
<text x="134.9" y="144.7" transform="rotate(-90 134.9 144.7)">24</text>
<text x="136.7" y="144.7" transform="rotate(-90 136.7 144.7)">25</text>
<text x="86.7" y="168.7">1</text>
<text x="98.2" y="168.7">2</text>
<text x="1.3" y="192.3">A</text>
<text x="277.1" y="192.3">A</text>
<text x="213.6" y="199.3">Title</text>
<text x="213.6" y="204.7">Size</text>
<text x="214.5" y="207.4">A3</text>
<text x="222.6" y="204.7">Number</text>
<text x="258.7" y="204.7">Revision</text>
<text x="17.1" y="214.6">1</text>
<text x="51.9" y="214.6">2</text>
<text x="86.7" y="214.6">3</text>
<text x="121.5" y="214.6">4</text>
<text x="156.3" y="214.6">5</text>
<text x="191.1" y="214.6">6</text>
<text x="213.6" y="210.1">Date:</text>
<text x="213.6" y="211.9">File:</text>
<text x="221.7" y="210.1">27-Jan-2010</text>
<text x="221.7" y="211.9">C:\Documents and Settings\Administrator\桌面\Mini2440\mini2440原理图.ddb</text>
<text x="225.9" y="214.6">7</text>
<text x="249.7" y="211.9">Drawn By:</text>
<text x="249.7" y="210.1">Sheet</text>
<text x="254.8" y="210.1">of</text>
<text x="260.6" y="214.6">8</text>
</g>
<g font-size="1.6" fill="#000080">
<text x="115.2" y="40.3">R5</text>
<text x="115.2" y="43.5">0</text>
<text x="115.2" y="45.7">R8</text>
<text x="115.2" y="48.9">0</text>
<text x="115.2" y="51.1">R13</text>
<text x="115.2" y="54.3">0</text>
<text x="108.9" y="66">R82</text>
<text x="108.9" y="67.8">4.7K</text>
<text x="144.2" y="82.4">U18</text>
<text x="191.8" y="87.6">RD1</text>
<text x="191.8" y="89.4">50</text>
<text x="197.2" y="87.6">RD5</text>
<text x="197.2" y="89.4">50</text>
<text x="223.5" y="87.2">R16</text>
<text x="227.1" y="86.5">1K</text>
<text x="223.5" y="90.8">R39</text>
<text x="227.1" y="90.1">1K</text>
<text x="250.5" y="93.2">LAN</text>
<text x="28.9" y="100.2">C81</text>
<text x="36" y="100.2">C79</text>
<text x="28.9" y="102">10uF</text>
<text x="36" y="102">10uF</text>
<text x="45.1" y="102">C74</text>
<text x="45.1" y="103.8">0.1uF</text>
<text x="54.1" y="102">C36</text>
<text x="54.1" y="103.8">0.1uF</text>
<text x="111.8" y="111.2">DM9000</text>
<text x="219" y="113">C8</text>
<text x="229.8" y="113">C35</text>
<text x="191.8" y="116.4">RD6</text>
<text x="191.8" y="118.2">50</text>
<text x="197.2" y="118.2">RD3</text>
<text x="197.2" y="120">50</text>
<text x="219" y="117.5">0.1uF</text>
<text x="229.8" y="117.5">0.1uF</text>
<text x="199.9" y="122">CD1</text>
<text x="250.5" y="125.6">HR911103A</text>
<text x="199.9" y="127.4">0.1u</text>
<text x="150.3" y="139.8">R83</text>
<text x="150.3" y="141.6">6.8K %1</text>
<text x="136.8" y="152.5">X6</text>
<text x="131.6" y="159.6">C77</text>
<text x="131.6" y="161.4">22p</text>
<text x="136.8" y="157.9">25M</text>
<text x="146" y="159.6">C78</text>
<text x="146" y="161.4">22p</text>
<text x="90" y="168">R76</text>
<text x="90" y="171.3">4.7K</text>
</g>
<g font-size="1.6" fill="#800000">
<text x="90.7" y="53.6">VDD33V</text>
<text x="31.2" y="89.6">VDD33V</text>
<text x="216.9" y="86">VDD33V</text>
<text x="169.4" y="95">TX+</text>
<text x="169.4" y="96.8">TX-</text>
<text x="169.4" y="107.6">RX+</text>
<text x="169.4" y="105.8">RX-</text>
<text x="60" y="113">VDD33V</text>
<text x="153.8" y="113">VDD33V</text>
<text x="156.8" y="118.4">TX-</text>
<text x="156.8" y="120.2">TX+</text>
<text x="156.8" y="125.6">RX-</text>
<text x="60" y="127.4">VDD33V</text>
<text x="156.8" y="127.4">RX+</text>
<text x="60" y="147.2">VDD33V</text>
<text x="79.9" y="166.9">VDD33V</text>
</g>
<g font-size="1.6" fill="#f00">
<text x="188" y="80.6">VDD33V</text>
<text x="32.6" y="113">GND</text>
<text x="77.7" y="140">GND</text>
</g>
<g font-size="1.3" fill="#800000">
<text x="102.7" y="41">NETLINK2</text>
<text x="102.7" y="46.4">NETLINK3</text>
<text x="126.2" y="46.4">NETLINK</text>
<text x="116.8" y="66.6" transform="rotate(-90 116.8 66.6)">NETACT</text>
<text x="120.4" y="66.6" transform="rotate(-90 120.4 66.6)">NETLINK1</text>
<text x="70.3" y="96.8">nRESET</text>
<text x="70.3" y="100.4">LDATA15</text>
<text x="70.3" y="107.5">LDATA11</text>
<text x="70.3" y="105.7">LDATA12</text>
<text x="70.3" y="103.9">LDATA13</text>
<text x="70.3" y="102.2">LDATA14</text>
<text x="70.3" y="112.9">LDATA8</text>
<text x="70.3" y="111.1">LDATA9</text>
<text x="70.3" y="109.3">LDATA10</text>
<text x="236.1" y="111.1">NETACT</text>
<text x="70.3" y="118.3">LADDR2</text>
<text x="236.1" y="114.7">NETLINK</text>
<text x="70.3" y="132.7">IRQ_LAN</text>
<text x="93.4" y="158.3" transform="rotate(-90 93.4 158.3)">LnOE</text>
<text x="95.2" y="158.3" transform="rotate(-90 95.2 158.3)">LnWE</text>
<text x="98.8" y="158.3" transform="rotate(-90 98.8 158.3)">nWAIT</text>
<text x="102.4" y="158.3" transform="rotate(-90 102.4 158.3)">LDATA0</text>
<text x="104.2" y="158.3" transform="rotate(-90 104.2 158.3)">LDATA1</text>
<text x="106" y="158.3" transform="rotate(-90 106 158.3)">LDATA2</text>
<text x="107.8" y="158.3" transform="rotate(-90 107.8 158.3)">LDATA3</text>
<text x="109.6" y="158.3" transform="rotate(-90 109.6 158.3)">LDATA4</text>
<text x="111.4" y="158.3" transform="rotate(-90 111.4 158.3)">LDATA5</text>
<text x="113.2" y="158.3" transform="rotate(-90 113.2 158.3)">LDATA6</text>
<text x="115" y="158.3" transform="rotate(-90 115 158.3)">LDATA7</text>
</g>
<text font-size="1.3" fill="#f00" x="77.5" y="163.3">nLAN_CS</text>
</svg>
